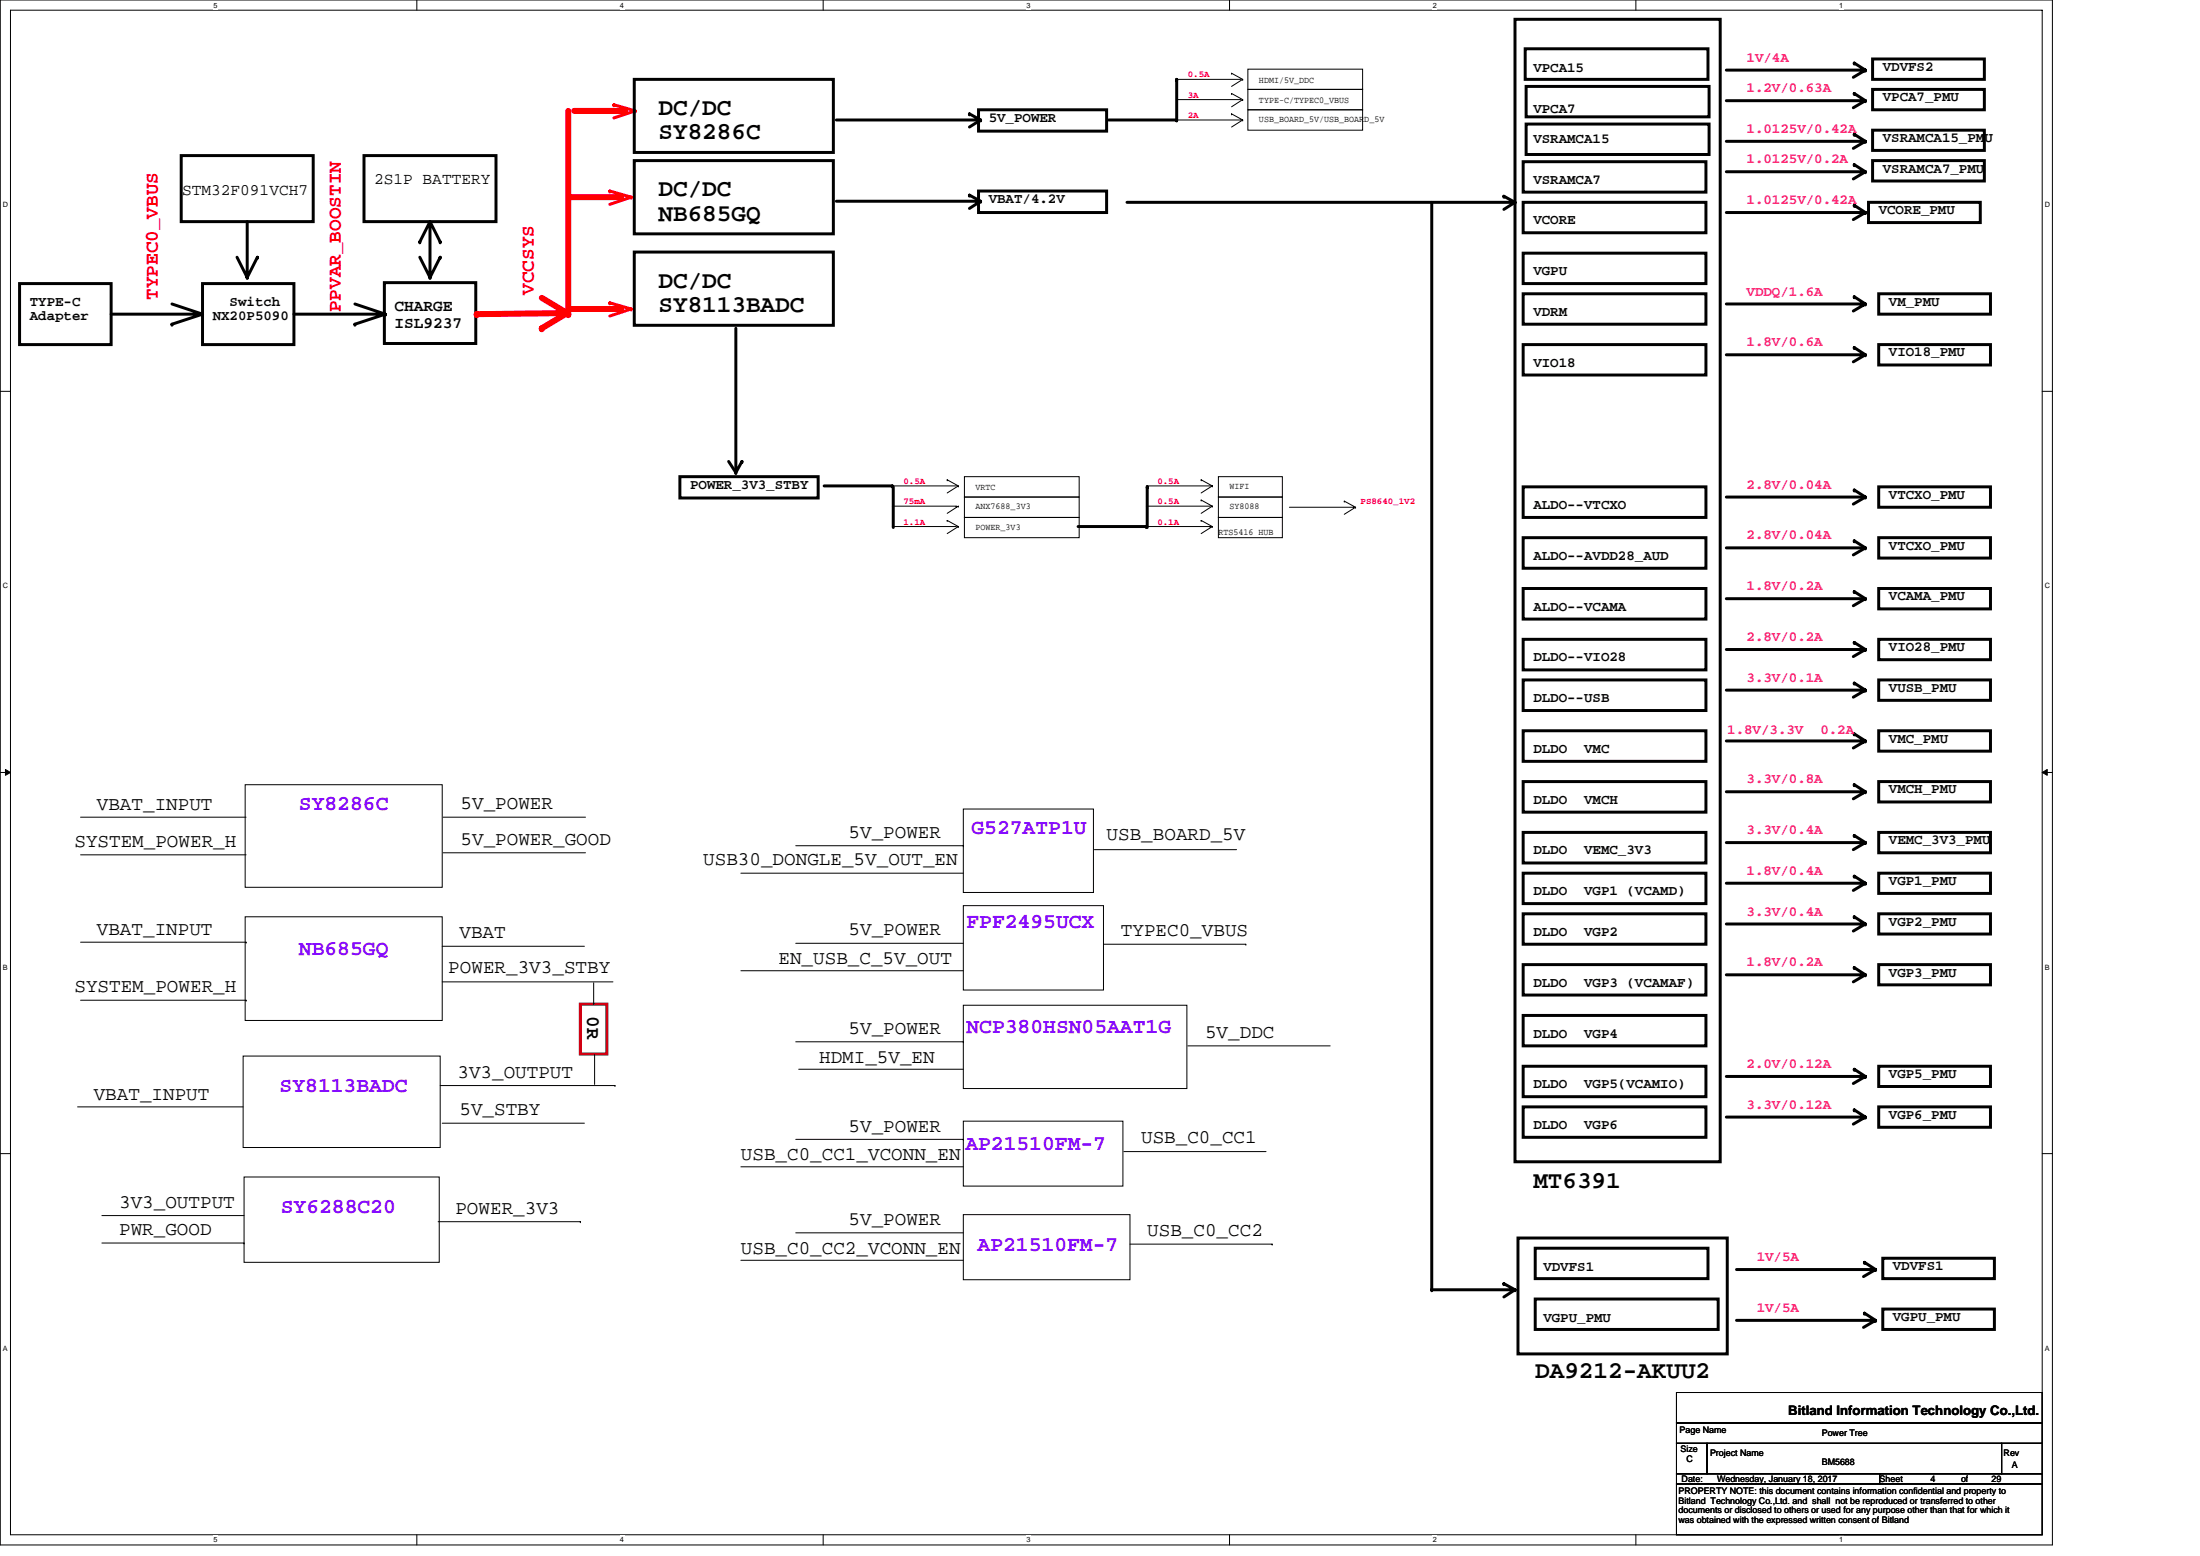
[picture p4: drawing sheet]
<svg xmlns="http://www.w3.org/2000/svg" width="297mm" height="210mm" viewBox="0 0 297 210" stroke-linecap="round" stroke-linejoin="round" font-family="sans-serif">
<path d="M0 0h277.1v208.5h-277.1zM1.4 1.4h274.3v205.7h-274.3z" fill="none" stroke="#000" stroke-width=".14"/>
<g fill="#fff">
<path d="M28.8 .1h.6v1.1h-.6z"/>
<path d="M28.8 207.3h.6v1.1h-.6z"/>
</g>
<path d="M56.3 0v1.4M56.3 207.1v1.4" fill="none" stroke="#000" stroke-width=".14"/>
<g fill="#fff">
<path d="M83.7 .1h.6v1.1h-.6z"/>
<path d="M83.7 207.3h.6v1.1h-.6z"/>
</g>
<path d="M111.1 0v1.4M111.1 207.1v1.4" fill="none" stroke="#000" stroke-width=".14"/>
<g fill="#fff">
<path d="M138.6 .1h.5v1.1h-.5z"/>
<path d="M138.6 207.3h.5v1.1h-.5z"/>
</g>
<path d="M166 0v1.4M166 207.1v1.4" fill="none" stroke="#000" stroke-width=".14"/>
<g fill="#fff">
<path d="M193.4 .1h.6v1.1h-.6z"/>
<path d="M193.4 207.3h.6v1.1h-.6z"/>
</g>
<path d="M220.9 0v1.4M220.9 207.1v1.4" fill="none" stroke="#000" stroke-width=".14"/>
<g fill="#fff">
<path d="M248.3 .1h.6v1.1h-.6z"/>
<path d="M248.3 207.3h.6v1.1h-.6z"/>
<path d="M.4 27.1h.7v1.1h-.7z"/>
<path d="M276.1 27.1h.7v1.1h-.7z"/>
<path d="M.4 78.5h.7v1.1h-.7z"/>
<path d="M276.1 78.5h.7v1.1h-.7z"/>
</g>
<path d="M0 52.8h1.4M275.7 52.8h1.4" fill="none" stroke="#000" stroke-width=".14"/>
<g fill="#fff">
<path d="M.4 130h.7v1.1h-.7z"/>
<path d="M276.1 130h.7v1.1h-.7z"/>
</g>
<path d="M0 104.2h1.4M275.7 104.2h1.4" fill="none" stroke="#000" stroke-width=".14"/>
<path d="M.7 103.8l.7 .4-.7 .4zM275.7 104.2l.7-.4v.8z" fill="#000" stroke="#000" stroke-width=".14"/>
<g fill="#fff">
<path d="M.4 181.4h.7v1.1h-.7z"/>
<path d="M276.1 181.4h.7v1.1h-.7z"/>
</g>
<g fill="none" stroke="#000" stroke-width=".14">
<path d="M158.9 13.4h8.6M158.9 10.7h8.6M158.9 16.2h8.6M166.3 12.6h.1M166.3 12.6l1.5 .8M166.3 9.9h.1M166.3 15.4h.1M166.3 9.9l1.5 .8M166.3 15.4l1.5 .8M167.8 13.4h.1M167.8 13.4l-1.5 1M167.8 10.7h.1"/>
<path d="M167.8 16.2h.1M167.8 10.7l-1.5 1M167.8 16.2l-1.5 .9M168.5 9.3h15.5v2.8h-15.5zM168.5 14.8h15.5v2.8h-15.5zM168.5 12.1h15.5v2.7h-15.5zM120.5 65.6h8.6M120.5 71.1h8.6M120.5 68.3h8.6M127.9 64.7h.1M127.9 70.2h.1M127.9 64.7l1.5 .9"/>
<path d="M127.9 70.2l1.5 .9M129.1 68.3h.1M129.4 65.6h.1M129.4 68.3h.1M129.4 71.1h.1M129.4 65.6l-1.5 .9M129.4 68.3l-1.5 1M129.4 71.1l-1.5 .9M130.2 64.3h15.5v2.8h-15.5zM130.2 67.1h15.5v2.7h-15.5zM130.2 69.8h15.5v2.8h-15.5zM154.8 68.3h8.6"/>
<path d="M154.8 65.6h8.6M154.8 71.1h8.6M162.2 70.2h.1M162.2 67.5h.1M162.2 64.7h.1M162.2 70.2l1.5 .9M162.2 67.5l1.5 .8M162.2 64.7l1.5 .9M163.4 71.1h.1M163.7 68.3h.1M163.7 71.1h.1M163.7 65.6h.1"/>
<path d="M163.7 68.3l-1.5 1M163.7 71.1l-1.5 .9M163.7 65.6l-1.5 .9M164.5 64.3h8.6v2.8h-8.6zM164.5 67.1h8.6v2.7h-8.6zM164.5 69.8h8.6v2.8h-8.6zM174.1 68.5h8.6M181.5 67.6h.1M181.5 67.6l1.5 .9M182.7 68.5h.1M183 68.5h.1M183 68.5l-1.5 .9"/>
<path d="M10.9 110.3h22.3M10.9 115.4h22.3M33.1 105.9h26.6v13.8h-26.6zM59.8 115.1h19.3M59.8 110.3h19.3M100 117.8h30.1M107.4 114.1h22.7M130.1 114.1h.1M130.1 109.2h17.5v11.2h-17.5zM147.8 114.7h19.2M10.9 127.1h22.3M10.9 135h22.3"/>
<path d="M33.1 123.7h26.6v14h-26.6zM33.2 127.1h.1M33.2 135h.1M59.7 132.5h23.1M59.7 127.7h19.2M80.2 132.6v2.9M100 131h30.1M107.4 127.3h22.7M130.1 122.2h18.9v11.4h-18.9zM130.1 135.7h30.1v11.2h-30.1zM149 127.4h19.2M168.2 127.4h.1"/>
<path d="M0 155.7h1.4M10.5 149.4h22.3M32.8 142.5h26.6v12.4h-26.6zM33 158.8h26.3v11.5h-26.3zM59.4 146.5h23.6M59.7 151.6h19.2M80.3 142.4v3.9M83 146.5h.1M100 157.5h30.1M107.4 140.6h22.7M107.4 153.8h22.7M107.8 144.3h22.3"/>
<path d="M130.1 151.3h21.5v8.8h-21.5zM130.1 140.6h.1M130.1 153.8h.1M151.7 155.4h19.2M160.4 141.1h19.2M275.7 155.7h1.4M13.8 164h19.2M13.8 167.7h19.2M33 167.7h.1M59.2 164.9h19.2M78.4 164.9h.1M100 170.1h30.1"/>
<path d="M107.4 166.4h22.7M130.1 163.9h22.5v8.8h-22.5zM152.6 167.9h19.2M171.8 167.9h.1M226.4 187.9h49.3v4.1h-49.3zM226.4 192h49.3v2.8h-49.3zM226.4 194.8h4.1v4.1h-4.1zM226.4 198.9h27.4v1.4h-27.4zM230.5 194.8h39.8v4.1h-39.8zM253.8 198.9h21.9v1.4h-21.9zM270.3 194.8h5.4v4.1h-5.4zM226.4 200.3h49.3v6.8h-49.3z"/>
</g>
<g fill="none" stroke="#000" stroke-width=".4">
<path d="M85.6 10.7h26.9v9.9h-26.9zM112.9 16.2h19.2M130.9 15.4h.1M130.9 15.4l1.5 .8M132.1 14.8h17.3v2.9h-17.3zM132.4 16.2h.1M132.4 16.2l-1.5 .9M149.7 16.2h9.2M158.9 16.2h.1M158.9 10.7h.1M158.9 10.7v5.5M204.6 2.6h27.7v154.2h-27.7z"/>
<path d="M205.9 6.6h24.7v4.1h-24.7zM206.1 11.7h24.7v4.1h-24.7zM206.1 16.7h24.7v4.1h-24.7zM233.1 9.5h18.5M233.1 13.6h18.5M233.1 19.1h18.5M250.4 8.5h.1M250.4 8.5l1.5 1M250.4 12.6h.1M250.4 18.1h.1M250.4 12.6l1.5 1M250.4 18.1l1.5 1"/>
<path d="M251.6 9.5h.1M251.9 9.5h.1M251.9 9.5l-1.7 .9M251.9 13.6h.1M251.9 19.1h.1M251.9 13.6l-1.7 .9M251.9 19.1l-1.7 .9M252.8 8h15.1v2.7h-15.1zM252.8 12.1h15.1v2.7h-15.1zM252.8 17.6h15.1v2.7h-15.1zM2.6 38.3h12.4v8.2h-12.4zM24.5 21h17.8v8.9h-17.8z"/>
<path d="M27.3 38.3h12.4v8.2h-12.4zM32 34.7l1.4 2.7M33.4 29.9v7.5M33.4 37.4h.1M34.8 34.7h.1M34.8 34.7l-1.4 2.7M49.1 21h17.9v8.9h-17.9zM51.9 38.1h12.3v8.3h-12.3zM56.7 32.6h.1M56.7 34.7l1.4 2.7M58.1 29.9v7.5M58.1 37.4h.1"/>
<path d="M58.1 29.9l-1.4 2.7M58.1 29.9l1.3 2.7M59.4 34.7h.1M59.4 32.6h.1M59.4 34.7l-1.3 2.7M85.6 21.7h26.9v9.9h-26.9zM85.6 34h26.9v9.9h-26.9zM112.9 27.2h19.2M130.9 26.3h.1M130.9 26.3l1.5 .9M132.1 27.2h.1M132.1 25.8h17.3v2.9h-17.3z"/>
<path d="M132.4 27.2h.1M132.4 27.2l-1.5 .9M152.2 27.3h52.1M193.3 27.3v146.8M203 26.5h.1M203 26.5l1.6 .8M204.6 27.3h.1M204.6 27.3l-1.6 1M205.7 21.8h24.6v4.1h-24.6zM205.7 27.3h24.6v4.1h-24.6zM205.7 34.2h24.6v4.1h-24.6zM205.7 39.6h24.6v4.2h-24.6z"/>
<path d="M233.1 23.2h18.5M233.1 28.7h18.5M250.4 22.2h.1M250.4 27.7h.1M250.4 22.2l1.5 1M250.4 27.7l1.5 1M251.6 28.7h.1M251.9 23.2h.1M251.9 28.7h.1M251.9 23.2l-1.7 1M251.9 28.7l-1.7 .9M252.3 27.3h15.1v2.7h-15.1z"/>
<path d="M252.8 21.7h15.1v2.7h-15.1zM253.7 39.6h15v2.8h-15zM15 42.4h12.3M23.2 43.8h.1M23.2 41l4.1 1.4M27.3 42.4h.1M27.3 42.4l-4.1 1.4M39.7 42.4h12.3M47.9 43.8h.1M47.9 41l4.1 1.4M52 42.4h.1M52 42.4l-4.1 1.4"/>
<path d="M99.4 44.3v19.2M205.7 46.5h24.6v4.1h-24.6zM233.1 47.9h18.5M233.1 41h18.5M250.4 40h.1M250.4 46.9h.1M250.4 40l1.5 1M250.4 46.9l1.5 1M251.6 41h.1M251.9 41h.1M251.9 47.9h.1M251.9 41l-1.7 1"/>
<path d="M251.9 47.9l-1.7 .9M253.7 46.5h15v2.8h-15zM91.8 64.3h18.7v2.9h-18.7zM98.4 62.3l1 1.5M99.4 63.8h.1M100.2 62.3h.1M100.2 62.3l-.8 1.5M111.3 65.6h9.2M120.5 65.6h.1M120.6 65.7v5.5M145.6 71.1h9.2M154.8 71.1h.1"/>
<path d="M154.9 65.7h.1M154.9 65.7v5.5M205.7 65.7h24.6v4.1h-24.6zM205.7 72.6h24.6v4.1h-24.6zM205.7 79.4h24.6v4.1h-24.6zM233.1 67.1h18.5M233.1 73.9h18.5M250.4 73h.1M250.4 79.8h.1M250.4 73l1.5 .9M250.4 79.8l1.5 1M250.4 66.1h.1"/>
<path d="M250.4 66.1l1.5 1M251.9 73.9h.1M251.9 73.9l-1.7 1M251.9 67.1h.1M251.9 67.1l-1.7 .9M253.7 65.7h15v2.8h-15zM253.7 72.6h15v2.7h-15zM253.7 79.4h15v2.8h-15zM205.7 86.3h24.6v4.1h-24.6zM205.7 91.8h24.6v4.1h-24.6zM205.7 98.6h24.6v4.1h-24.6zM233.1 93.1h18.5"/>
<path d="M233.1 100h18.5M233.1 80.8h18.5M233.1 87.7h18.5M250.4 92.2h.1M250.4 99h.1M250.4 92.2l1.5 .9M250.4 99l1.5 1M250.4 86.7h.1M250.4 86.7l1.5 1M251.6 93.1h.1M251.6 100h.1M251.9 93.1h.1"/>
<path d="M251.9 100h.1M251.9 93.1l-1.7 1M251.9 100l-1.7 .9M251.9 80.8h.1M251.9 87.7h.1M251.9 80.8l-1.7 .9M251.9 87.7l-1.7 .9M253.7 86.3h15v2.7h-15zM253.7 91.8h15v2.7h-15zM253.7 98.6h15v2.8h-15zM205.7 105.5h24.6v4.1h-24.6zM205.7 112.3h24.6v4.2h-24.6z"/>
<path d="M205.7 117.8h24.6v4.1h-24.6zM233.1 119.2h18.5M233.1 106.8h18.5M233.1 113.7h18.5M250.4 118.2h.1M250.4 118.2l1.5 1M250.4 105.9h.1M250.4 112.8h.1M250.4 105.9l1.5 .9M250.4 112.8l1.5 .9M251.6 106.8h.1M251.6 113.7h.1"/>
<path d="M251.9 119.2h.1M251.9 119.2l-1.7 1M251.9 106.8h.1M251.9 113.7h.1M251.9 106.8l-1.7 1M251.9 113.7l-1.7 1M253.7 105.5h15v2.7h-15zM253.7 112.3h15v2.8h-15zM253.7 117.8h15v2.8h-15zM205.7 123.3h24.6v4.1h-24.6zM205.7 130.2h24.6v4.1h-24.6zM205.7 137h24.6v4.1h-24.6z"/>
<path d="M233.1 124.7h18.5M233.1 131.6h18.5M250.4 123.7h.1M250.4 130.6h.1M250.4 123.7l1.5 1M250.4 130.6l1.5 1M251.9 124.7h.1M251.9 131.6h.1M251.9 124.7l-1.7 .9M251.9 131.6l-1.7 .9M253.7 123.3h15v2.7h-15zM253.7 130.2h15v2.7h-15z"/>
<path d="M205.7 143.9h24.6v4.1h-24.6zM205.7 149.4h24.6v4.1h-24.6zM233.1 145.3h18.5M233.1 150.7h18.5M250.4 144.3h.1M250.4 144.3l1.5 1M250.4 149.8h.1M250.4 149.8l1.5 .9M251.6 150.7h.1M251.9 145.3h.1M251.9 145.3l-1.7 .9M251.9 150.7h.1"/>
<path d="M251.9 150.7l-1.7 1M253.7 143.9h15v2.7h-15zM253.7 149.4h15v2.7h-15zM193.3 174.1h.1M193.3 174.1h11M203 173.2h.1M203 173.2l1.6 .9M204.6 174.1h.1M204.6 174.1l-1.6 .9M205 167.1h28.2v15.6h-28.2zM207.3 168.4h23.3v4.2h-23.3zM207.3 175.3h24.7v4.1h-24.7z"/>
<path d="M234.5 171.3h18.5M234.5 178.2h18.5M251.7 170.3h.1M251.7 177.2h.1M251.7 170.3l1.5 1M251.7 177.2l1.5 1M253 171.3h.1M253 178.2h.1M253.2 171.3h.1M253.2 178.2h.1M253.2 171.3l-1.6 1M253.2 178.2l-1.6 .9"/>
<path d="M254.2 169.8h15.1v2.8h-15.1zM254.2 176.7h15.1v2.7h-15.1z"/>
</g>
<g fill="none" stroke="#f00" stroke-width=".8">
<path d="M76.7 15v27.4M77.5 15h6.9M84.4 15h.1M77 26.6h6.8M83.8 26.6h.1M64.4 42.4h.1M73.1 44.3h.1M73.1 40.2l3.5 2M76.6 42.2h.1M76.6 42.2l-12.2 .2M76.6 42.2l-3.5 2.1M76.7 42.4h.1"/>
<path d="M77 41.7h6.8M83.8 41.7h.1"/>
</g>
<path d="M82.9 14.1h.1M82.9 14.1l2.9 .9M85.8 15h.1M85.8 15l-2.9 .9M82.3 25.8h.1M82.3 25.8l2.9 .8M85.2 26.6h.1M85.2 26.6l-2.9 1M82.3 40.9h.1M82.3 40.9l2.9 .8M85.2 41.7h.1M85.2 41.7l-2.9 1" fill="none" stroke="#f00" stroke-width=".4"/>
<path d="M78.4 135.5h3.5v6.7h-3.5z" fill="none" stroke="#800000" stroke-width=".4"/>
<g font-size="3.3">
<text x="88.9" y="15.5">DC/DC</text>
<text x="88.9" y="18.8">SY8286C</text>
<text x="88.9" y="26.5">DC/DC</text>
<text x="88.9" y="29.8">NB685GQ</text>
<text x="88.9" y="38.8">DC/DC</text>
<text x="88.9" y="42.1">SY8113BADC</text>
<text x="207" y="160.4">MT6391</text>
<text x="207.3" y="186">DA9212-AKUU2</text>
</g>
<g font-size="2.9" fill="#8000ff">
<text x="40.4" y="109.2">SY8286C</text>
<text x="131.2" y="112.5">G527ATP1U</text>
<text x="130.5" y="125.3">FPF2495UCX</text>
<text x="40.4" y="128.9">NB685GQ</text>
<text x="130.5" y="139.4">NCP380HSN05AAT1G</text>
<text x="37.8" y="147.4">SY8113BADC</text>
<text x="130.3" y="155.2">AP21510FM-7</text>
<text x="37.9" y="163.7">SY6288C20</text>
<text x="132" y="168.8">AP21510FM-7</text>
</g>
<g font-size="2.6" fill="#f00">
<text x="21.3" y="40.5" transform="rotate(-90 21.3 40.5)">TYPEC0_VBUS</text>
<text x="72.1" y="39.8" transform="rotate(-90 72.1 39.8)">VCCSYS</text>
<text x="46" y="42.1" transform="rotate(-90 46 42.1)">PPVAR_BOOSTIN</text>
</g>
<g font-size="2.6">
<text x="13.1" y="109.4">VBAT_INPUT</text>
<text x="62.2" y="109.2">5V_POWER</text>
<text x="114.6" y="113.1">5V_POWER</text>
<text x="149.4" y="113.3">USB_BOARD_5V</text>
<text x="10.1" y="114.3">SYSTEM_POWER_H</text>
<text x="62.2" y="114">5V_POWER_GOOD</text>
<text x="94.9" y="116.8">USB30_DONGLE_5V_OUT_EN</text>
<text x="13.1" y="126.2">VBAT_INPUT</text>
<text x="60.5" y="131.3">POWER_3V3_STBY</text>
<text x="62" y="126.6">VBAT</text>
<text x="105.1" y="130.1">EN_USB_C_5V_OUT</text>
<text x="114.6" y="126.2">5V_POWER</text>
<text x="151.3" y="126.4">TYPEC0_VBUS</text>
<text x="10.1" y="133.9">SYSTEM_POWER_H</text>
<text x="79.3" y="137.2" transform="rotate(90 79.3 137.2)">0R</text>
<text x="110.6" y="143.4">HDMI_5V_EN</text>
<text x="114.6" y="139.5">5V_POWER</text>
<text x="162.7" y="140.1">5V_DDC</text>
<text x="12.7" y="148.4">VBAT_INPUT</text>
<text x="61.8" y="145.4">3V3_OUTPUT</text>
<text x="62" y="150.5">5V_STBY</text>
<text x="114.6" y="152.7">5V_POWER</text>
<text x="154.1" y="154.2">USB_C0_CC1</text>
<text x="100" y="156.6">USB_C0_CC1_VCONN_EN</text>
<text x="16.1" y="163">3V3_OUTPUT</text>
<text x="16.1" y="166.7">PWR_GOOD</text>
<text x="61.5" y="163.8">POWER_3V3</text>
<text x="114.6" y="165.3">5V_POWER</text>
<text x="154.9" y="166.8">USB_C0_CC2</text>
<text x="100" y="169.2">USB_C0_CC2_VCONN_EN</text>
</g>
<g font-size="2.2">
<text x="24.6" y="26.3">STM32F091VCH7</text>
<text x="50.5" y="24.8">2S1P BATTERY</text>
<text x="53.3" y="42">CHARGE</text>
<text x="53.3" y="44.2">ISL9237</text>
</g>
<g font-size="1.9">
<text x="207" y="9.7">VPCA15</text>
<text x="254.2" y="9.6">VDVFS2</text>
<text x="133.5" y="16.4">5V_POWER</text>
<text x="207" y="15.2">VPCA7</text>
<text x="254.2" y="13.7">VPCA7_PMU</text>
<text x="207" y="19.3">VSRAMCA15</text>
<text x="254.2" y="23.3">VSRAMCA7_PMU</text>
<text x="254.2" y="19.2">VSRAMCA15_PMU</text>
<text x="133.5" y="27.4">VBAT/4.2V</text>
<text x="207" y="24.8">VSRAMCA7</text>
<text x="253.7" y="28.9">VCORE_PMU</text>
<text x="207" y="30.3">VCORE</text>
<text x="4" y="41.3">TYPE-C</text>
<text x="31" y="41.3">Switch</text>
<text x="207" y="37.1">VGPU</text>
<text x="255" y="41.3">VM_PMU</text>
<text x="4" y="43.2">Adapter</text>
<text x="28.7" y="43.2">NX20P5090</text>
<text x="207" y="42.6">VDRM</text>
<text x="207" y="49.5">VIO18</text>
<text x="255" y="48.1">VIO18_PMU</text>
<text x="93.2" y="65.9">POWER_3V3_STBY</text>
<text x="207" y="68.7">ALDO--VTCXO</text>
<text x="255" y="67.3">VTCXO_PMU</text>
<text x="207" y="75.5">ALDO--AVDD28_AUD</text>
<text x="255" y="74.2">VTCXO_PMU</text>
<text x="207" y="82.4">ALDO--VCAMA</text>
<text x="255" y="81">VCAMA_PMU</text>
<text x="207" y="89.3">DLDO--VIO28</text>
<text x="255" y="87.9">VIO28_PMU</text>
<text x="207" y="94.7">DLDO--USB</text>
<text x="255" y="93.4">VUSB_PMU</text>
<text x="207" y="101.6">DLDO</text>
<text x="213.9" y="101.6">VMC</text>
<text x="255" y="100.2">VMC_PMU</text>
<text x="255" y="107.1">VMCH_PMU</text>
<text x="207" y="108.5">DLDO</text>
<text x="213.9" y="108.5">VMCH</text>
<text x="255" y="113.9">VEMC_3V3_PMU</text>
<text x="207" y="115.3">DLDO</text>
<text x="213.9" y="115.3">VEMC_3V3</text>
<text x="255" y="119.4">VGP1_PMU</text>
<text x="207" y="120.8">DLDO</text>
<text x="213.9" y="120.8">VGP1 (VCAMD)</text>
<text x="255" y="124.9">VGP2_PMU</text>
<text x="207" y="126.3">DLDO</text>
<text x="213.9" y="126.3">VGP2</text>
<text x="255" y="131.8">VGP3_PMU</text>
<text x="207" y="133.2">DLDO</text>
<text x="213.9" y="133.2">VGP3 (VCAMAF)</text>
<text x="207" y="140">DLDO</text>
<text x="213.9" y="140">VGP4</text>
<text x="207" y="146.9">DLDO</text>
<text x="213.9" y="146.9">VGP5(VCAMIO)</text>
<text x="255" y="145.5">VGP5_PMU</text>
<text x="207" y="152.4">DLDO</text>
<text x="213.9" y="152.4">VGP6</text>
<text x="255" y="151">VGP6_PMU</text>
<text x="208.4" y="171.6">VDVFS1</text>
<text x="255.6" y="171.4">VDVFS1</text>
<text x="208.4" y="178.4">VGPU_PMU</text>
<text x="255.6" y="178.3">VGPU_PMU</text>
</g>
<g font-size="1.9" fill="#ff0080">
<text x="235.8" y="8.3">1V/4A</text>
<text x="235.8" y="12.4">1.2V/0.63A</text>
<text x="235.8" y="17.9">1.0125V/0.42A</text>
<text x="235.8" y="22.1">1.0125V/0.2A</text>
<text x="235.8" y="27.5">1.0125V/0.42A</text>
<text x="235.8" y="39.9">VDDQ/1.6A</text>
<text x="235.8" y="46.7">1.8V/0.6A</text>
<text x="235.8" y="65.9">2.8V/0.04A</text>
<text x="235.8" y="72.8">2.8V/0.04A</text>
<text x="235.8" y="79.6">1.8V/0.2A</text>
<text x="235.8" y="86.5">2.8V/0.2A</text>
<text x="235.8" y="92">3.3V/0.1A</text>
<text x="233.2" y="99">1.8V/3.3V</text>
<text x="245.8" y="99">0.2A</text>
<text x="235.8" y="105.7">3.3V/0.8A</text>
<text x="235.8" y="112.6">3.3V/0.4A</text>
<text x="235.8" y="118.1">1.8V/0.4A</text>
<text x="235.8" y="123.5">3.3V/0.4A</text>
<text x="235.8" y="130.4">1.8V/0.2A</text>
<text x="235.8" y="144.1">2.0V/0.12A</text>
<text x="235.8" y="149.6">3.3V/0.12A</text>
<text x="237.2" y="170.2">1V/5A</text>
<text x="237.2" y="177">1V/5A</text>
</g>
<text font-size="1.8" x="241.4" y="190.9">Bitland Information Technology Co.,Ltd.</text>
<g font-size="1.2" fill="#f00">
<text x="160.4" y="10.5">0.5A</text>
<text x="160.4" y="13.2">3A</text>
<text x="160.4" y="16">2A</text>
<text x="122" y="65.3">0.5A</text>
<text x="156.3" y="65.3">0.5A</text>
<text x="122" y="68.1">75mA</text>
<text x="122" y="70.8">1.1A</text>
<text x="156.3" y="68.1">0.5A</text>
<text x="156.3" y="70.8">0.1A</text>
<text x="183.7" y="68.1">PS8640_1V2</text>
</g>
<g font-size="1.2">
<text x="170" y="11.1">HDMI/5V_DDC</text>
<text x="170" y="16.5">USB_BOARD_5V/USB_BOARD_5V</text>
<text x="170" y="13.9">TYPE-C/TYPEC0_VBUS</text>
<text x="166" y="66">WIFI</text>
<text x="131.7" y="66.1">VRTC</text>
<text x="131.7" y="68.7">ANX7688_3V3</text>
<text x="131.7" y="71.5">POWER_3V3</text>
<text x="166" y="68.7">SY8088</text>
<text x="164.5" y="72.2">RTS5416 HUB</text>
<text x="226.8" y="193.4">Page Name</text>
<text x="226.9" y="195.9">Size</text>
<text x="227.7" y="197.3">C</text>
<text x="230.9" y="196.4">Project Name</text>
<text x="246" y="197.7">BM5688</text>
<text x="246" y="193.8">Power Tree</text>
<text x="270.5" y="196.4">Rev</text>
<text x="226.6" y="201.7">PROPERTY NOTE: this document contains information confidential and property to</text>
<text x="226.6" y="202.9">Bitland Technology Co.,Ltd. and shall not be reproduced or transferred to other</text>
<text x="227.1" y="200">Date:</text>
<text x="231.8" y="200">Wednesday, January 18, 2017</text>
<text x="253.8" y="200">Sheet</text>
<text x="260.6" y="200">4</text>
<text x="264.8" y="200">of</text>
<text x="268.9" y="200">29</text>
<text x="271.6" y="198.1">A</text>
<text x="226.6" y="204.2">documents or disclosed to others or used for any purpose other than that for which it</text>
<text x="226.6" y="205.5">was obtained with the expressed written consent of Bitland</text>
</g>
<g font-size="1">
<text x="28.8" y="1">5</text>
<text x="83.7" y="1">4</text>
<text x="138.6" y="1">3</text>
<text x="193.4" y="1">2</text>
<text x="248.3" y="1">1</text>
<text x=".4" y="28">D</text>
<text x="276.1" y="28">D</text>
<text x=".4" y="79.4">C</text>
<text x="276.1" y="79.4">C</text>
<text x=".4" y="130.9">B</text>
<text x="276.1" y="130.9">B</text>
<text x=".4" y="182.3">A</text>
<text x="276.1" y="182.3">A</text>
<text x="28.8" y="208.2">5</text>
<text x="83.7" y="208.2">4</text>
<text x="138.6" y="208.2">3</text>
<text x="193.4" y="208.2">2</text>
<text x="248.3" y="208.2">1</text>
</g>
</svg>
